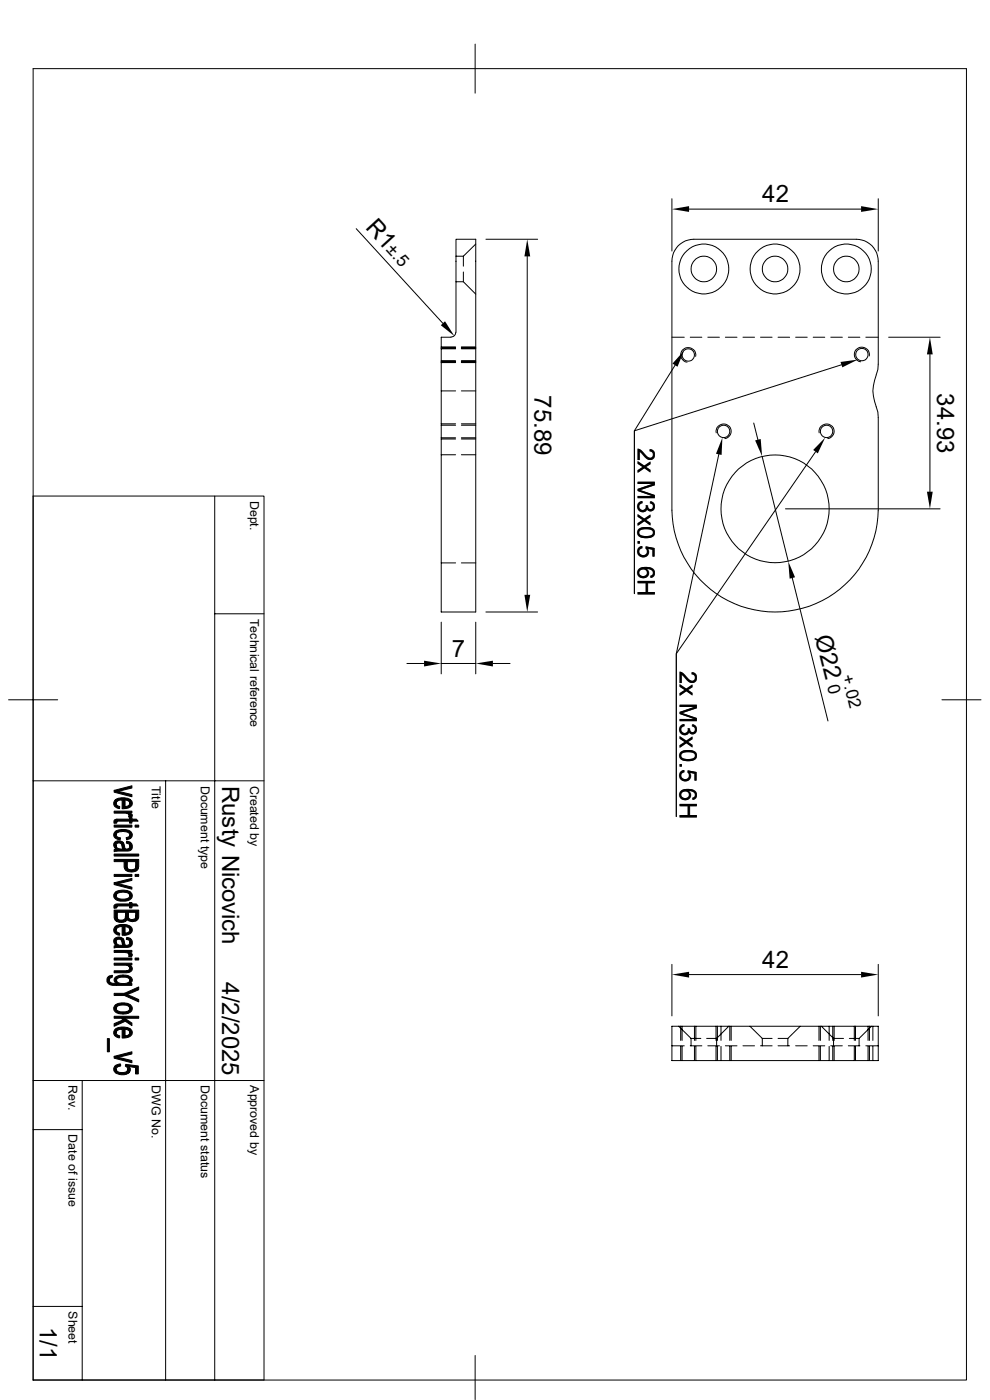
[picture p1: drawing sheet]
<svg xmlns="http://www.w3.org/2000/svg" width="210mm" height="297mm" viewBox="0 0 210 297" stroke-linecap="round" stroke-linejoin="round" font-family="sans-serif">
<g fill="none" stroke="#000" stroke-width=".21">
<path d="M7 14.6h198v278.2h-198zM100.8 9.4v10.4M75.6 48.5l18.3 20.1M96.7 59.8h1.6l2.6 2.6M96.7 54.4h1.6M98.3 57.7v2.1M98.3 54.4v2.1M100.9 51.8l-2.6 2.6M103.1 50.8h10.9M111.8 54.4v71.8M142.5 42.2v11.1M146.2 44.4h36.5"/>
<path d="M186.3 42.2v11.1M93.6 74h3M93.6 76.6h3M93.6 73.9h3M93.6 73.7h3M93.6 76.9h3M93.6 73.6h3M93.6 76.8h3M96.7 70.5l-.3 .7-.7 .3M96.7 70.5v-19.7h4.2v79h-7.3v-58.3h2.1M97.9 74h3M97.9 76.6h3"/>
<path d="M97.9 73.9h3M97.9 73.7h3M97.9 76.9h3M97.9 73.6h3M97.9 76.8h3M142.5 71.5h2.7M146.4 71.5h2.5M147.6 75.6a1.57 1.57 0 0 0-1.3-1.9 1.57 1.57 0 0 0-1.8 1.3 1.57 1.57 0 0 0 1.3 1.8M150.2 71.5h2.4M153.9 71.5h2.4M157.6 71.5h2.5M161.3 71.5h2.5"/>
<path d="M165.1 71.5h2.4M168.8 71.5h2.4M172.5 71.5h2.5M176.2 71.5h2.5M178.5 77.4l-43.9 14v34.5v-34.5l8.6-13.9M180 71.5h2.4M183.7 71.5h2.6M184.4 75.5a1.57 1.57 0 0 0-1.2-1.8 1.57 1.57 0 0 0-1.9 1.2 1.57 1.57 0 0 0 1.3 1.9M185.9 79.5l.3-1.1 .1-1.1v-21.9a4.6 4.6 0 0 0-4.6-4.6h-34.5a4.6 4.6 0 0 0-4.7 4.6v52.8a21.9 21.9 0 0 0 21.9 21.6 21.9 21.9 0 0 0 21.9-21.6l-.1-20.8a10.1 10.1 0 0 1-.3-7.9M188.5 71.5h10.9M197.3 75.2v29.1M93.6 82.9h3"/>
<path d="M93.6 92.9h3M93.6 90.2h3M93.6 96.5h3M93.6 93.1h3M93.6 89.9h3M97.9 82.9h3M97.9 92.9h3M97.9 90.2h3M97.9 96.5h3M97.9 93.1h3M97.9 89.9h3M151.9 91.8a1.57 1.57 0 0 1 1.3-1.8 1.57 1.57 0 0 1 1.8 1.2 1.57 1.57 0 0 1-1.2 1.8"/>
<path d="M159.9 89.7l.9 3.6M161.7 96.8l5.5 22.3M173 95.8l-29.5 42.9v34.5v-34.5l9-42.3M173.8 91.8a1.57 1.57 0 0 1 1.2-1.8 1.57 1.57 0 0 1 1.9 1.2 1.57 1.57 0 0 1-1.3 1.8M7 105.2h49v187.6h-49M45.6 105.2v187.6M93.6 119.4h3M97.9 119.4h3M166.6 107.9h32.8M45.6 130.2h10.4M93.6 132v11M100.9 132v11"/>
<path d="M103.1 129.8h10.9M168.1 122.6l7.5 30.4M1.8 148.5h10.4M86.3 140.8h3.7M93.6 140.8h7.3M104.6 140.8h3.6M199.8 148.5h8.3M7 165.7h49M35.1 165.7v127.1M142.5 217.7h43.8v7.3h-43.8zM142.5 204.6v10.9M144 217.7l2.6 2.6"/>
<path d="M144.4 217.7v3M144.7 217.7v3M146.2 206.8h36.5M147.3 217.7v3M147.6 217.7v3M151.9 217.7v3M152.2 217.7v3M153 217.7v3M154.6 217.7l-2.6 2.6v1.6M154.8 217.7v3M155.1 217.7v3M159.1 217.7l2.6 2.6"/>
<path d="M169.8 217.7l-2.7 2.6v1.6M173.7 217.7v3M174 217.7v3M174.2 217.7l2.6 2.6M175.9 217.7v3M176.7 217.7v3M177 217.7v3M181.2 217.7v3M181.5 217.7v3M184.1 217.7v3M184.4 217.7v3M184.9 217.7l-2.7 2.6v1.6"/>
<path d="M185.2 217.7v3M186.3 204.6v10.9M7 239.6h10.4M7 229.2h49M17.4 229.2v63.6M142.5 221.9h2.7M144.4 222v3M144.7 222v3M146.4 221.9h2.5M146.6 220.3h2.1M146.6 220.3v1.6M147.3 222v3"/>
<path d="M147.6 222v3M149.9 220.3h2.1M150.2 221.9h2.4M151.9 222v3M152.2 222v3M153 222v3M153.9 221.9h2.4M154.8 222v3M155.1 222v3M157.6 221.9h2.5M161.3 221.9h2.5M161.7 220.3h2.1"/>
<path d="M161.7 220.3v1.6M165.1 220.3h2M165.1 221.9h2.4M168.8 221.9h2.4M172.5 221.9h2.5M173.7 222v3M174 222v3M175.9 222v3M176.2 221.9h2.5M176.7 222v3M176.8 220.3h2.1M176.8 220.3v1.6"/>
<path d="M177 222v3M180 221.9h2.4M180.2 220.3h2M181.2 222v3M181.5 222v3M183.7 221.9h2.6M184.1 222v3M184.4 222v3M185.2 222v3M7 277.2h10.4M100.8 287.6v9.3"/>
<circle cx="149.3" cy="57.1" r="5.3"/>
<circle cx="149.3" cy="57.1" r="2.71"/>
<circle cx="164.4" cy="57.1" r="5.3"/>
<circle cx="164.4" cy="57.1" r="2.71"/>
<circle cx="179.5" cy="57.1" r="5.3"/>
<circle cx="179.5" cy="57.1" r="2.71"/>
<circle cx="146" cy="75.3" r="1.32"/>
<circle cx="182.8" cy="75.2" r="1.32"/>
<circle cx="153.5" cy="91.5" r="1.32"/>
<circle cx="175.4" cy="91.5" r="1.32"/>
<circle cx="164.4" cy="107.9" r="11.5"/>
</g>
<g fill="#000" stroke="#000" stroke-width=".21">
<path d="M24.6 179.3l.1 .9-.1-.1z" fill-rule="evenodd"/>
<path d="M24.3 174l.5-.2v.8l-.6 .1z" fill-rule="evenodd"/>
<path d="M24.4 169.7l.2-.1v1l.3 .3 .5 .2v.4a1.09 1.09 0 0 1-1.1-.6 1.09 1.09 0 0 1 .1-1.2z" fill-rule="evenodd"/>
<path d="M24.3 176.6l.3-.3v.9l.3 .3 .7 .3-.1 .4a1.11 1.11 0 0 1-1.1-.5 1.11 1.11 0 0 1-.1-1.1z" fill-rule="evenodd"/>
<path d="M24.4 178.6a1.52 1.52 0 0 1 1.8 .2l-.1 1.2a1.57 1.57 0 0 0-.8-1.2l-.6 .2-.1 1.1a.97 .97 0 0 1-.2-1.5z" fill-rule="evenodd"/>
<path d="M24.7 169.5a3.4 3.4 0 0 1 2.8 .1v.8l-.2-.5-.8-.2v1.8l-.6 .1v-1.9l-.9 .2-.4 .5z" fill-rule="evenodd"/>
<path d="M26.8 177.7l.5-.2 .2-.4 .1 .8-.7 .2z" fill-rule="evenodd"/>
<path d="M26.9 178.4l.7 .2-.1 .9a.6 .6 0 0 0-.7-.6z" fill-rule="evenodd"/>
<path d="M24.2 167.7l3.8 .9v.4l-3.8-.9z" fill-rule="evenodd"/>
<path d="M24.2 167.7l3.8-1v.5l-3 .7z" fill-rule="evenodd"/>
<path d="M24.2 172.1h3.8v.4h-.6v.5l-.1-.3-.6-.2h-2.5z" fill-rule="evenodd"/>
<path d="M24.2 175h3.8v.5h-3.8z" fill-rule="evenodd"/>
<path d="M26.5 169.7v1.4h.1l.8-.4 .1-1.1a.99 .99 0 0 1 .5 1.1 .99 .99 0 0 1-1 .7l-.5 .1z" fill-rule="evenodd"/>
<path d="M27.4 172.5a.55 .55 0 0 1 .6 .3 .55 .55 0 0 1-.1 .6l-.6-.1z" fill-rule="evenodd"/>
<path d="M24.6 176.3l.1-.1a2.82 2.82 0 0 1 3.2 .5l.1 .7-.4 .5-.1-.8a1.18 1.18 0 0 0-1.4-.7 1.21 1.21 0 0 0-1.5 .7z" fill-rule="evenodd"/>
<path d="M24.7 179.6l.4 .4 1 .1 .1-1.3 .2 .7a.56 .56 0 0 0 .5 .7 .56 .56 0 0 0 .6-.5l.1-1.1a1.06 1.06 0 0 1 .4 1.4 1.06 1.06 0 0 1-1.4 .6l-2.4 .1v-.4l.5-.1z" fill-rule="evenodd"/>
<path d="M24.8 173.8h2.7v-.4h.5v.4h.9l.4 .4h-1.3v.4h-.5v-.4h-2.6l-.1 .2z" fill-rule="evenodd"/>
<path d="M28.7 175h.7v.5h-.7z" fill-rule="evenodd"/>
<path d="M24.2 181.2h5.2v.4h-5.2z" fill-rule="evenodd"/>
<path d="M24.3 192l.5-.2v.8l-.6 .1z" fill-rule="evenodd"/>
<path d="M24.4 196.6l.2-.2 .1 1.1 .7 .5v.4a1.09 1.09 0 0 1-1.1-.6 1.09 1.09 0 0 1 .1-1.2z" fill-rule="evenodd"/>
<path d="M24.3 199.2a1.38 1.38 0 0 1 1.9 0l-.1 1.4-.1-.2a1.16 1.16 0 0 0-.8-1.1 .51 .51 0 0 0-.6 .5v.7l-.5-.6z" fill-rule="evenodd"/>
<path d="M24.8 193.5v.9a.92 .92 0 0 0 .8 .8 .92 .92 0 0 0 1-.6v-.2v1.1h-.1l-.8 .2-.9-.2z" fill-rule="evenodd"/>
<path d="M24.7 189.1a3.7 3.7 0 0 1 2.8 0v.9a1.35 1.35 0 0 0-1.8-.7l-.7 .2-.3 .3-.1 .2z" fill-rule="evenodd"/>
<path d="M24.6 196.4a3.4 3.4 0 0 1 2.9 .1v.8l-.2-.5-.8-.2v1.8h-.6v-1.8l-.9 .2-.4 .5z" fill-rule="evenodd"/>
<path d="M26.9 198.9l.7 .2-.1 .8a.6 .6 0 0 0-.7-.6z" fill-rule="evenodd"/>
<path d="M24.2 187.3l3.8 .9v.4l-3.8-.9z" fill-rule="evenodd"/>
<path d="M24.2 187.3l3.8-.9v.4l-3 .7z" fill-rule="evenodd"/>
<path d="M24.2 185.5h3.8v.4h-3.8z" fill-rule="evenodd"/>
<path d="M24.4 189.3l.2-.1v.8a1.67 1.67 0 0 0 2.2 .7l.5-.2 .2-.3v-1.1a1.07 1.07 0 0 1 .5 1.3 1.07 1.07 0 0 1-1.1 .7 2.41 2.41 0 0 1-2.7-.7l-.1-.6z" fill-rule="evenodd"/>
<path d="M26.5 196.6v1.4l.9-.4 .1-1.1a.99 .99 0 0 1 .5 1.1 .99 .99 0 0 1-1 .7l-.5 .1z" fill-rule="evenodd"/>
<path d="M26.9 182.8v.9a.95 .95 0 0 0 .9 .8 .95 .95 0 0 0 1-.6v-.2v1.1a2.16 2.16 0 0 1-1.9-.1z" fill-rule="evenodd"/>
<path d="M27.2 193.5v.8a.78 .78 0 0 0 .8 .8 .78 .78 0 0 0 .8-.9v1.2l-.7 .1-.7-.1-.3-.2z" fill-rule="evenodd"/>
<path d="M24.8 191.8h2.7v-.3h.5v.3h.9l.4 .4h-1.3v.4h-.5v-.4h-2.5l-.2 .2z" fill-rule="evenodd"/>
<path d="M24.2 182.3h5.2v1.9l-.6 .6v-2h-1.9v1.9l-.3-.1-.3-.6v-1.2h-2.1z" fill-rule="evenodd"/>
<path d="M24.2 193.1h5.2v1.7l-.2 .3-.4 .3v-1.9h-1.6l-.1 1.7-.1-.2-.4 .5v-2h-1.8v2l-.4-.3-.2-.5z" fill-rule="evenodd"/>
<path d="M28.7 185.5h.7v.4h-.7z" fill-rule="evenodd"/>
<path d="M23.2 207.1l.7-.2-.1 .4a.52 .52 0 0 0-.6 .6z" fill-rule="evenodd"/>
<path d="M24.6 199.8l.1 .8-.1-.1z" fill-rule="evenodd"/>
<path d="M22.9 207.3l.3-.2v.8a1.08 1.08 0 0 0 1.5 .7v.4a1.72 1.72 0 0 1-2-.8v-.7z" fill-rule="evenodd"/>
<path d="M24.4 218.4l.2-.2v1l.3 .3 .5 .3v.4a1.09 1.09 0 0 1-1.1-.6 1.09 1.09 0 0 1 .1-1.2z" fill-rule="evenodd"/>
<path d="M24.6 213.1a3.2 3.2 0 0 1 2.9 0v.9a1.18 1.18 0 0 0-1.6-.8l-.9 .2-.4 .6z" fill-rule="evenodd"/>
<path d="M24.7 218.1a3.4 3.4 0 0 1 2.8 .1v.9l-.2-.5-.8-.2v1.8h-.6v-1.8l-.8 .1-.4 .3-.1 .3z" fill-rule="evenodd"/>
<path d="M27.4 204.7l.2 .1-.1 .6z" fill-rule="evenodd"/>
<path d="M27.5 208l.1 .7z" fill-rule="evenodd"/>
<path d="M24.2 201.6h3.8v.4h-.6v.5l-.2-.3-.4-.1h-2.6z" fill-rule="evenodd"/>
<path d="M24.2 204.3h3.8v.4h-.6v.4l-.1-.2-.6-.1h-2.5z" fill-rule="evenodd"/>
<path d="M24.7 208a1.78 1.78 0 0 0 2.4 .5l.4-.4v.6h.5v.3h-3.3z" fill-rule="evenodd"/>
<path d="M24.2 203.2h3.8v.5h-3.8z" fill-rule="evenodd"/>
<path d="M24.2 217.2l1.9-.8 .4-.4 1.5 1v.6l-1.4-.9-2.4 1z" fill-rule="evenodd"/>
<path d="M24.7 200.1l.5 .4 .9 .1 .1-1.4 .2 .8a.55 .55 0 0 0 .6 .6 .55 .55 0 0 0 .5-.6l.1-.9a1.08 1.08 0 0 1 .4 1.3 1.08 1.08 0 0 1-1.3 .6l-2.5 .1v-.4l.5-.1z" fill-rule="evenodd"/>
<path d="M27.4 202l.3 .1a.46 .46 0 0 1 .4 .4 .46 .46 0 0 1-.2 .5l-.6-.1z" fill-rule="evenodd"/>
<path d="M24.2 206h2.5a.7 .7 0 0 0 .8-.6l.1-.6a.87 .87 0 0 1 .4 1.1 .87 .87 0 0 1-1.1 .5h-2.7z" fill-rule="evenodd"/>
<path d="M24.5 207.3a2.84 2.84 0 0 1 3.5 .3v.6l-.4 .5-.1-.7a1.28 1.28 0 0 0-1.7-.7l-.5 .1-.5 .3-.1 1.3v-.4a.79 .79 0 0 1-.2-1.3z" fill-rule="evenodd"/>
<path d="M24.4 213.2l.2-.1v.9a1.67 1.67 0 0 0 2.2 .6l.5-.2 .2-.3v-1a1.02 1.02 0 0 1 .5 1.2 1.02 1.02 0 0 1-1 .7l-.1 .1a2.27 2.27 0 0 1-2.8-1v-.4z" fill-rule="evenodd"/>
<path d="M26.5 218.4v1.4h.1l.8-.4 .1-1.2a1.02 1.02 0 0 1 .5 1.2 1.02 1.02 0 0 1-1.1 .7l-.4 .1z" fill-rule="evenodd"/>
<path d="M26.4 210.7l3-1.3v.6l-2.4 1z" fill-rule="evenodd"/>
<path d="M24.2 210.7h2.2l3 1.3v.6l-3-1.4h-2.2z" fill-rule="evenodd"/>
<path d="M28.7 203.2h.7v.5h-.7z" fill-rule="evenodd"/>
<path d="M24.2 215.6h5.2v.4h-2.9l-.4 .4-.4-.4h-1.5z" fill-rule="evenodd"/>
<path d="M22.8 220.3h.4v2.8h-.4z" fill-rule="evenodd"/>
<path d="M24.3 226.2l.5-.3 .8-.2v.4l-.5 .2-.4 .3-.1 1.1a.98 .98 0 0 1-.3-1.5z" fill-rule="evenodd"/>
<path d="M24.6 226.8a1.49 1.49 0 0 0 2.4 .3l.1-.3 .1 .9a2.7 2.7 0 0 1-2.6 0z" fill-rule="evenodd"/>
<path d="M27.3 226.3a.88 .88 0 0 1 0 1.3z" fill-rule="evenodd"/>
<path d="M24.2 224.1l3.8 .9v.5l-3.8-1z" fill-rule="evenodd"/>
<path d="M24.2 224.1l3.8-1v.5l-3 .7z" fill-rule="evenodd"/>
<path d="M26.7 225.8l2.6 .3v1.7h-.6v-1.3l-1.4-.2v1.3l-.1 .1-.1-1.1-.5-.4z" fill-rule="evenodd"/>
</g>
<g fill="#000">
<path d="M111.8 50.8l.7 3.6h-1.2zM142.5 44.4l3.7-.7v1.3zM182.7 43.7l3.6 .7-3.6 .6zM93.5 69l.9-.8 2 3.1zM145.1 74.4l-1.4 3.4-1-.7zM178.3 76.8l3.7-.5-3.3 1.6zM197.3 71.5l.6 3.7h-1.3zM153.2 92.8l-.1 3.7-1.2-.2zM160.2 93.4l1.2-.3 .3 3.7zM175 92.8l-1.5 3.4-1-.7zM196.6 104.3h1.3l-.6 3.6zM111.3 126.2h1.2l-.7 3.6z"/>
<path d="M167.2 119.1l1.5 3.4-1.2 .3zM90 140.2l3.6 .6-3.6 .6zM100.9 140.8l3.7-.6v1.2zM142.5 206.8l3.7-.6v1.2zM182.7 206.2l3.6 .6-3.6 .6z"/>
</g>
<g font-size="5.1">
<text x="161.7" y="42.9">42</text>
<text x="77.4" y="48.3" transform="rotate(47 77.4 48.3)">R1</text>
<text x="113.4" y="83.9" transform="rotate(90 113.4 83.9)">75.89</text>
<text x="198.8" y="83.4" transform="rotate(90 198.8 83.4)">34.93</text>
<text x="135.3" y="95" transform="rotate(90 135.3 95)">2x M3x0.5 6H</text>
<text x="172.9" y="135.2" transform="rotate(76 172.9 135.2)">Ø22</text>
<text x="95.8" y="139.3">7</text>
<text x="144.2" y="142.3" transform="rotate(90 144.2 142.3)">2x M3x0.5 6H</text>
<text x="47.1" y="166.7" transform="rotate(90 47.1 166.7)">Rusty Nicovich</text>
<text x="47.1" y="208.4" transform="rotate(90 47.1 208.4)">4/2/2025</text>
<text x="161.7" y="205.3">42</text>
<text x="8.4" y="281.4" transform="rotate(90 8.4 281.4)">1/1</text>
</g>
<g font-size="3.6">
<text x="81.8" y="53.1" transform="rotate(47 81.8 53.1)">±.5</text>
<text x="178.6" y="143.5" transform="rotate(76 178.6 143.5)">+.02</text>
<text x="175.5" y="145.6" transform="rotate(76 175.5 145.6)">0</text>
</g>
<g font-size="2.6">
<text x="53.1" y="106.3" transform="rotate(90 53.1 106.3)">Dept.</text>
<text x="53.1" y="131.3" transform="rotate(90 53.1 131.3)">Technical reference</text>
<text x="32.2" y="166.7" transform="rotate(90 32.2 166.7)">Title</text>
<text x="42.6" y="166.7" transform="rotate(90 42.6 166.7)">Document type</text>
<text x="53.1" y="166.7" transform="rotate(90 53.1 166.7)">Created by</text>
<text x="14.5" y="230.2" transform="rotate(90 14.5 230.2)">Rev.</text>
<text x="32.2" y="230.2" transform="rotate(90 32.2 230.2)">DWG No.</text>
<text x="42.6" y="230.2" transform="rotate(90 42.6 230.2)">Document status</text>
<text x="53.1" y="230.2" transform="rotate(90 53.1 230.2)">Approved by</text>
<text x="14.5" y="240.7" transform="rotate(90 14.5 240.7)">Date of issue</text>
<text x="14.5" y="278.2" transform="rotate(90 14.5 278.2)">Sheet</text>
</g>
</svg>
